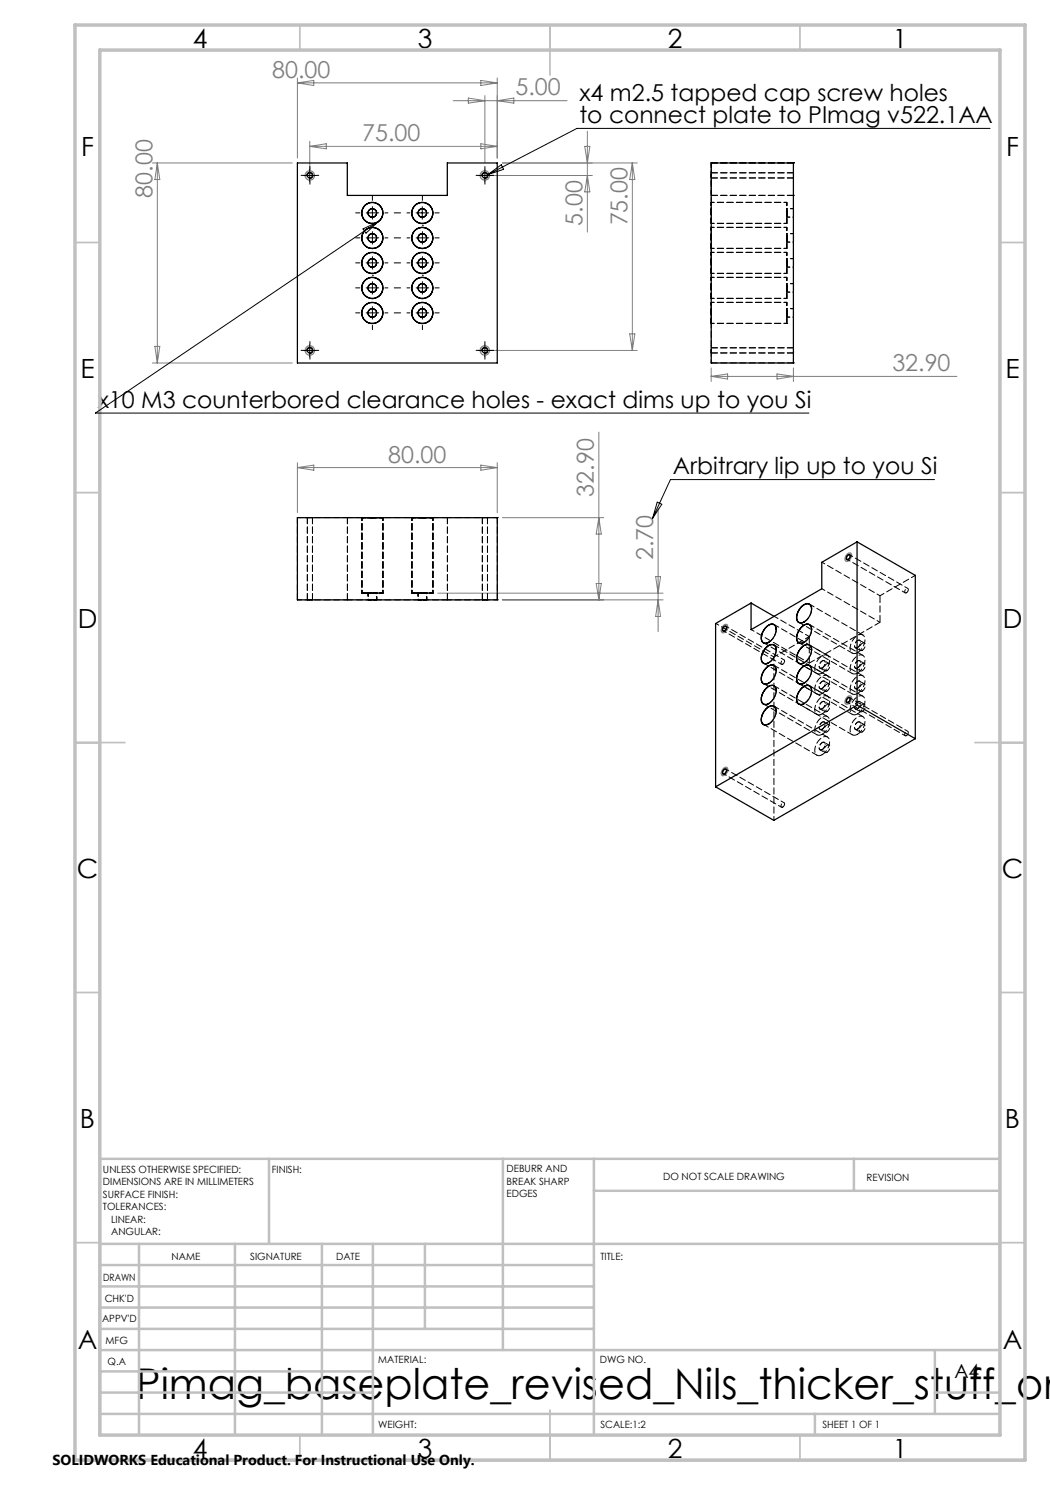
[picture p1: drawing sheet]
<svg xmlns="http://www.w3.org/2000/svg" width="210mm" height="297mm" viewBox="0 0 210 297" stroke-linecap="round" stroke-linejoin="round" font-family="sans-serif">
<g fill="none" stroke="#808080" stroke-width=".25">
<path d="M169.4 110.9a.52 .52 0 0 1 .8-.3 .52 .52 0 0 1 .1 .8l-.3 .5a.53 .53 0 0 1-.8 .3 .53 .53 0 0 1-.1-.8zM144.6 125.2a.56 .56 0 0 1 .8-.3 .56 .56 0 0 1 .1 .9l-.3 .4a.53 .53 0 0 1-.7 .3 .53 .53 0 0 1-.2-.8zM169.4 139.4a.52 .52 0 0 1 .8-.2 .52 .52 0 0 1 .1 .8l-.3 .5a.53 .53 0 0 1-.8 .3 .53 .53 0 0 1-.1-.8zM144.7 153.6h.2a.49 .49 0 0 1 .6 0 .49 .49 0 0 1 0 .7l-.3 .5a.55 .55 0 0 1-.8 .3 .55 .55 0 0 1 0-.9z"/>
<circle cx="62" cy="35.1" r=".94"/>
<circle cx="97" cy="35.1" r=".94"/>
<circle cx="62" cy="70.1" r=".94"/>
<circle cx="97" cy="70.1" r=".94"/>
</g>
<g fill="none" stroke="#000" stroke-width=".2">
<path d="M60.7 35.1h2.5M61.3 35.2a.63 .63 0 0 1 .6-.7 .63 .63 0 0 1 .7 .6 .63 .63 0 0 1-.8 .6M61.9 33.8v2.5M95.7 35.1h2.5M96.4 35.2a.62 .62 0 0 1 .6-.7 .62 .62 0 0 1 .6 .7 .62 .62 0 0 1-.8 .5M97 33.8v2.5M97.6 34.9l2.7-2 .4 1zM198 25.7h-82.6l-17.8 9.2M72.6 45.8l3-1.5-2.4 2.3zM75.6 44.3l-56.5 38.3h142.7M83.2 42.6h2.5M84.5 41.3v2.5"/>
<path d="M60.7 70.1h2.5M61.3 70.3a.63 .63 0 0 1 .6-.9 .63 .63 0 0 1 .7 .7 .63 .63 0 0 1-.8 .6M61.9 68.9v2.4M95.7 70.1h2.5M96.4 70.3a.63 .63 0 0 1 .5-.8 .63 .63 0 0 1 .7 .7 .63 .63 0 0 1-.8 .5M97 68.9v2.4M186.9 95.9h-52.8l-3.6 7.7M131.4 100.4l1 .5-1.9 2.7zM169.6 110.9a.33 .33 0 0 1 .5 .1 .33 .33 0 0 1-.1 .4l-.1 .3a.4 .4 0 0 1-.6 .2 .4 .4 0 0 1 0-.6zM144.9 125.2a.36 .36 0 0 1 .5 .1 .36 .36 0 0 1-.2 .5v.1a.41 .41 0 0 1-.6 .3 .41 .41 0 0 1 0-.6zM169.5 139.7l.1-.2a.33 .33 0 0 1 .5 .1 .33 .33 0 0 1-.1 .4l-.1 .2a.39 .39 0 0 1-.5 .4 .39 .39 0 0 1-.1-.7zM144.7 153.9l.2-.1a.36 .36 0 0 1 .5 .1 .36 .36 0 0 1-.2 .5l-.2 .4a.35 .35 0 0 1-.5 0 .35 .35 0 0 1 0-.6z"/>
</g>
<g fill="none" stroke="#c0c0c0" stroke-width=".35">
<path d="M60 5v5M110 5v10M160 5v5M15 48.5h5M200 48.5h5M15 98.5h5M200 98.5h5M15 148.5h10M195 148.5h10M15 198.5h5M200 198.5h5M15 248.5h5"/>
<path d="M200 248.5h5M60 287v5M110 282v10M160 287v5"/>
</g>
<g fill="none" stroke="#c0c0c0" stroke-width=".5">
<path d="M53.8 231.8v17M100.6 231.8v38.2M118.8 231.8v55.2M118.8 238.2h81.2M170.8 231.8v6.4M200 231.8h-180v55.2M20 248.8h180M20 257.3h98.8M20 253h98.8M27.8 248.8v38.2M47 248.8v38.2M64.4 248.8v38.2"/>
<path d="M74.6 248.8v38.2M85 248.8v17M20 265.8h98.8M20 261.5h98.8M20 278.5h54.6M20 274.3h54.6M20 270h180M187 278.5h13M187 270v12.8M20 282.8h180M163 282.8v4.2"/>
</g>
<path d="M15 5h190v287h-190zM20 10h180v277h-180z" fill="none" stroke="#c0c0c0" stroke-width=".7"/>
<g fill="none" stroke="#808080" stroke-width=".2">
<path d="M59.5 15.6v16M59.5 16.6l3.3-.5v1zM59.5 16.6h39.9M93.7 19.6l3.3 .5-3.3 .5zM96.2 16.1l3.2 .5-3.2 .5zM97 19.1v13.2M99.4 15.6v16M30.5 32.6h28M31.5 32.6l.5 3.3h-1zM31.5 32.6v40M61.9 28.3v5.8M61.9 29.3h37.5"/>
<path d="M61.9 29.3l3.4-.6v1.1zM90.6 20.1h22.8M96.2 28.7l3.2 .6-3.2 .5zM98 35.1h20.5M99.4 20.1l3.4-.5v1zM116.9 29.3h1.1l-.5 3.3zM117.5 26.2v20.2M117.5 35.1l.5 3.3h-1.1zM126.5 32.6v37.5M126.5 32.6l.5 3.3h-1.1zM127.5 32.6h-27M30.5 72.6h28"/>
<path d="M31 69.3h1l-.5 3.3zM98 70.1h29.5M125.9 66.8h1.1l-.5 3.3zM142.2 73.6v2.7M142.2 75.3h49.2M142.2 75.3l3.3-.5v1zM155.4 74.8l3.3 .5-3.3 .5zM158.7 73.6v2.7M59.5 92.5v10M59.5 93.5h39.9M59.5 93.5l3.3-.5v1zM96.2 93l3.2 .5-3.2 .5z"/>
<path d="M99.4 92.5v10M119.8 86.4v33.6M87.6 118.6h45M100.5 103.5h20.3M100.5 120h32.1M119.2 116.7h1.1l-.5 3.3zM119.8 103.5l.5 3.3h-1.1zM131.1 115.3h1l-.5 3.3zM131.6 101.7v24.6M131.6 120l.5 3.3h-1z"/>
</g>
<g fill="none" stroke="#000" stroke-width=".2" stroke-dasharray="15.2 1.3 1.3 1.3">
<path d="M60.7 35.1h-.5M62 33.8v-.5M62 36.3v.5M63.2 35.1h.5M95.7 35.1h-.5M97 33.8v-.5M97 36.3v.5M98.2 35.1h.5M72 42.6h-.9M72 47.6h-.9M72 52.6h-.9M72 57.6h-.9"/>
<path d="M74.5 42.6v-1.3M74.5 42.6h-1.3M74.5 42.6v1.2M74.5 42.6h1.2M74.5 40.1v-.9M74.5 47.6v-1.3M74.5 47.6h-1.3M74.5 47.6v1.2M74.5 47.6h1.2M74.5 52.6v-1.3M74.5 52.6h-1.3M74.5 52.6v1.2"/>
<path d="M74.5 52.6h1.2M74.5 57.6v-1.3M74.5 57.6h-1.3M74.5 57.6v1.2M74.5 57.6h1.2M74.5 45.1h.1M74.5 55.1h.1M84.5 40.1v-.9M84.5 47.6v-1.3M84.5 47.6h-1.3M84.5 47.6v1.2M84.5 47.6h1.2"/>
<path d="M84.5 52.6v-1.3M84.5 52.6h-1.3M84.5 52.6v1.2M84.5 52.6h1.2M84.5 57.6v-1.3M84.5 57.6h-1.3M84.5 57.6v1.2M84.5 57.6h1.2M84.5 45.1h.1M84.5 55.1h.1M87 42.6h.8M87 47.6h.8"/>
<path d="M87 52.6h.8M87 57.6h.8M60.7 70.1h-.5M62 68.8v-.5M62 71.3v.5M63.2 70.1h.5M72 62.6h-.9M74.5 62.6v-1.3M74.5 62.6h-1.3M74.5 62.6v1.2M74.5 62.6h1.2M74.5 65.1v.8"/>
<path d="M84.5 62.6v-1.3M84.5 62.6h-1.3M84.5 62.6v1.2M84.5 62.6h1.2M84.5 65.1v.8M87 62.6h.8M95.7 70.1h-.5M97 68.8v-.5M97 71.3v.5M98.2 70.1h.5"/>
</g>
<path d="M77 42.6h5M77 47.6h5M77 52.6h5M77 57.6h5M77 62.6h5" fill="none" stroke="#000" stroke-width=".2" stroke-dasharray="15.2 1.3 1.3 1.3" stroke-dashoffset="14.6"/>
<g fill="none" stroke="#000" stroke-width=".25">
<path d="M59.5 32.6h10v6.5h20v-6.5h9.9v40h-39.9zM142.2 32.6h16.5v40h-16.5zM59.5 103.5h39.9v16.5h-39.9zM169.5 111.1a.31 .31 0 0 1 .5 0 .31 .31 0 0 1-.1 .4 .32 .32 0 0 1-.3 .4 .32 .32 0 0 1-.3-.3zM171.4 108.4l-7 4.1v5.3l-14.2 8.1v-5.3M171.4 108.4v32.6M171.4 108.4l11.7 6.7v32.6M144.7 125.5a.31 .31 0 0 1 .5-.2 .31 .31 0 0 1 0 .5 .32 .32 0 0 1-.3 .4 .32 .32 0 0 1-.4-.3zM150.2 120.6l-7.1 4.1v32.7M150.2 120.6l4.6 2.7M153 125.6a1.35 1.35 0 0 1 2-.5 2.73 2.73 0 0 1-2 3.6 1.22 1.22 0 0 1-.6-1.8zM153 129.7a1.35 1.35 0 0 1 2-.5 2.73 2.73 0 0 1-2 3.5 1.22 1.22 0 0 1-.6-1.7z"/>
<path d="M153.2 137.7a1.11 1.11 0 0 1 1.9-.2 2.77 2.77 0 0 1-2.1 3.4 1.22 1.22 0 0 1-.6-1.8zM153.4 133.4a1 1 0 0 1 1.8 .3 2.88 2.88 0 0 1-2.2 3.1 1.22 1.22 0 0 1-.6-1.7l.5-1.1zM155.2 138.1a.95 .95 0 0 0-.6-1 .95 .95 0 0 0-1.1 .4 2.59 2.59 0 0 0-1 3.1l.5 .3 .7-.2M155.2 134.1a.95 .95 0 0 0-.6-1.1 .95 .95 0 0 0-1.1 .4 2.65 2.65 0 0 0-1 3.2l.6 .2 .6-.2M155.2 130a.95 .95 0 0 0-.6-1.1 .95 .95 0 0 0-1.1 .4 2.65 2.65 0 0 0-1 3.2l.5 .2 .7-.2M155.2 125.9a.92 .92 0 0 0-.5-1 .92 .92 0 0 0-1.1 .2 2.84 2.84 0 0 0-1.1 3.3l.5 .3 .7-.3M160.3 121.3a1.15 1.15 0 0 1 1.9-.1 2.91 2.91 0 0 1-2 3.4 1.25 1.25 0 0 1-.7-2zM160.3 125.4a1.36 1.36 0 0 1 1.7-.4 2.57 2.57 0 0 1-1 3.3 .98 .98 0 0 1-1.2 .3 .98 .98 0 0 1-.5-1.2 3.5 3.5 0 0 1 1-2zM160.3 129.5a1.11 1.11 0 0 1 1.9-.1 2.8 2.8 0 0 1-2.2 3.3 1.49 1.49 0 0 1-.4-2.2zM160.3 133.6a1.13 1.13 0 0 1 1.9-.1 2.81 2.81 0 0 1-2.2 3.3 1.3 1.3 0 0 1-.5-2zM160.3 137.7a1.15 1.15 0 0 1 1.9-.2 2.91 2.91 0 0 1-2 3.4 1.25 1.25 0 0 1-.7-2zM162.3 138.1a.93 .93 0 0 0-.5-1 .93 .93 0 0 0-1.1 .2 2.73 2.73 0 0 0-1.1 3.3l.4 .3 .8-.2"/>
<path d="M162.3 134.1a.98 .98 0 0 0-.6-1.1 .98 .98 0 0 0-1.2 .4 2.69 2.69 0 0 0-.9 3.2l.6 .2 .6-.2M162.3 130a.98 .98 0 0 0-.6-1.1 .98 .98 0 0 0-1.2 .4 2.69 2.69 0 0 0-.9 3.2l.4 .2 .8-.2M162.3 125.9a.93 .93 0 0 0-.5-1 .93 .93 0 0 0-1.1 .2 2.73 2.73 0 0 0-1.1 3.3l.4 .3 .8-.2M162.3 121.8a.93 .93 0 0 0-.5-1 .93 .93 0 0 0-1.1 .2 2.75 2.75 0 0 0-1.1 3.4l.4 .2 .8-.2M169.5 139.7a.31 .31 0 0 1 .5 0 .31 .31 0 0 1-.1 .4 .32 .32 0 0 1-.3 .4 .32 .32 0 0 1-.3-.3zM144.7 154.1a.31 .31 0 0 1 .5-.2 .31 .31 0 0 1 0 .5 .32 .32 0 0 1-.3 .4 .32 .32 0 0 1-.4-.4zM153 142a1.35 1.35 0 0 1 2-.5 2.73 2.73 0 0 1-2 3.5 1.22 1.22 0 0 1-.6-1.8zM155.2 142.2a.92 .92 0 0 0-.5-1 .92 .92 0 0 0-1.1 .2 2.84 2.84 0 0 0-1.1 3.3l.5 .3 .7-.2M171.4 141l-28.3 16.4M171.4 141l11.7 6.7M183.1 147.7l-28.3 16.4-11.7-6.7"/>
<circle cx="62" cy="35.1" r=".51"/>
<circle cx="97" cy="35.1" r=".51"/>
<circle cx="74.5" cy="47.6" r="2.11"/>
<circle cx="74.5" cy="42.6" r=".86"/>
<circle cx="74.5" cy="47.6" r=".85"/>
<circle cx="74.5" cy="47.6" r="2.12"/>
<circle cx="74.5" cy="57.6" r="2.12"/>
<circle cx="74.5" cy="42.6" r="2.11"/>
<circle cx="74.5" cy="52.6" r="2.12"/>
<circle cx="74.5" cy="47.6" r=".87"/>
<circle cx="74.5" cy="57.6" r=".86"/>
<circle cx="74.5" cy="52.6" r=".86"/>
<circle cx="84.5" cy="42.6" r=".86"/>
<circle cx="84.5" cy="47.6" r=".85"/>
<circle cx="84.5" cy="42.6" r="2.11"/>
<circle cx="84.5" cy="47.6" r="2.12"/>
<circle cx="84.5" cy="57.6" r="2.12"/>
<circle cx="84.5" cy="52.6" r="2.12"/>
<circle cx="84.5" cy="47.6" r=".87"/>
<circle cx="84.5" cy="52.6" r=".86"/>
<circle cx="84.5" cy="57.6" r=".86"/>
<circle cx="84.5" cy="47.6" r="2.11"/>
<circle cx="62" cy="70.1" r=".52"/>
<circle cx="74.5" cy="62.6" r=".85"/>
<circle cx="74.5" cy="62.6" r="2.12"/>
<circle cx="74.5" cy="62.6" r=".86"/>
<circle cx="84.5" cy="62.6" r=".85"/>
<circle cx="84.5" cy="62.6" r="2.12"/>
<circle cx="84.5" cy="62.6" r=".86"/>
<circle cx="97" cy="70.1" r=".52"/>
</g>
<g fill="none" stroke="#000" stroke-width=".2" stroke-dasharray="1.3 .6">
<path d="M142.3 39.1h16.4M142.3 32.6h16.4M142.3 35.6h16.4M142.3 32.6h.1M142.3 39.1h.1M158.7 32.6h.1M158.7 39.1h.1M158.7 32.6h-16.4M158.7 39.1h-16.4M158.7 34.6h-16.4M142.3 59.7h.1M142.3 54.7h.1"/>
<path d="M142.3 49.7h.1M142.3 44.7h.1M142.3 55.5h.1M142.3 50.5h.1M142.3 45.5h.1M142.3 40.5h.1M157.4 58.4h.1M157.4 53.4h.1M157.4 48.4h.1M157.4 43.4h.1M157.4 56.7h.1M157.4 51.7h.1"/>
<path d="M157.4 46.7h.1M157.4 41.7h.1M142.3 72.6h16.4M142.3 70.6h16.4M142.3 64.7h.1M142.3 72.6h.1M142.3 60.5h.1M157.4 64.7h.1M157.4 63.4h.1M157.4 61.7h.1M158.7 72.6h.1M158.7 69.6h-16.4"/>
<path d="M59.5 120h.1M59.5 103.5h.1M59.5 103.5v16.5M61.5 103.5v16.5M62.5 120v-16.5M69.5 103.5h.1M69.5 120h.1M69.5 120v-16.5M72.4 103.5h.1M73.6 118.6h.1M75.3 118.6h.1M76.6 103.5h.1"/>
<path d="M82.4 103.5h.1M83.6 118.6h.1M85.3 118.6h.1M86.6 103.5h.1M89.5 103.5h.1M89.5 120h.1M89.5 103.5v16.5M96.5 103.5v16.5M97.5 120v-16.5M99.5 103.5v16.5M99.5 120h.1M99.5 103.5h.1"/>
<path d="M153.8 136.6h.1M153.8 132.5h.1M153.8 128.4h.1M153.8 136.6a3.3 3.3 0 0 0 1.5-2.6M153.8 132.5a3.3 3.3 0 0 0 1.5-2.5M153.8 128.4a3.3 3.3 0 0 0 1.5-2.5M155.3 138.1h.1M155.3 134h.1M155.3 130v-.1M155.3 125.9h.1M160.8 136.6h.1M160.8 132.5h.1"/>
<path d="M160.8 128.4h.1M160.8 124.4h.1M160.8 136.6a3.3 3.3 0 0 0 1.5-2.6M160.8 132.5a3.3 3.3 0 0 0 1.5-2.5M160.8 128.4a3.3 3.3 0 0 0 1.5-2.5M160.8 124.4a3.3 3.3 0 0 0 1.5-2.6M162.3 138.1h.1M162.3 134h.1M162.3 130v-.1M162.3 125.9h.1M162.3 121.8h.1M164.4 137.7h.1"/>
<path d="M164.4 133.6h.1M165 136.6h.1M165 132.5h.1M171.5 137.7h.1M171.5 133.6h.1M171.5 129.5h.1M172.1 136.6h.1M172.1 132.5h.1M172.1 128.5h.1M153.8 144.8h.1M153.8 140.7h.1M153.8 144.8a3.3 3.3 0 0 0 1.5-2.6"/>
<path d="M153.8 140.7a3.3 3.3 0 0 0 1.5-2.6M155.3 142.2h.1M160.8 140.7h.1M160.8 140.7a3.3 3.3 0 0 0 1.5-2.6M164.4 149.9h.1M164.4 145.8h.1M164.4 141.8h.1M165 148.9h.1M165 144.8h.1M165 140.7h.1M171.5 145.8h.1M171.5 141.8h.1"/>
<path d="M172.1 144.8h.1M172.1 140.7h.1"/>
</g>
<g fill="none" stroke="#000" stroke-width=".2" stroke-dasharray="1.3 .6" stroke-dashoffset=".6">
<path d="M142.3 35.6v-1v1M142.3 32.6v40M158.7 35.6v-1v1M158.7 32.6v40M142.3 70.6v-1v1M158.7 70.6v-1v1M62 103.5h.5h-1h.5M62 120h.5h-1h.5M97 103.5h.5h-1h.5M97 120h.5h-1h.5M164.4 117.7l11.6 6.8M164.4 112.4l11.6 6.7"/>
<path d="M169.4 111.9l11.6 6.7M181.6 117.7l-11.7-6.7M143.2 124.7l11.6 6.7M144.7 126.1l11.6 6.8M156.8 132l-11.6-6.7M161.9 132.6l-11.7-6.7M144.7 154.7l11.6 6.7M169.4 140.4l11.6 6.8M181.6 146.3l-11.7-6.8M156.8 160.6l-11.6-6.8"/>
</g>
<g fill="none" stroke="#000" stroke-width=".2" stroke-dasharray="1.3 .6" stroke-dashoffset=".2">
<path d="M142.3 39.1v-6.5M158.7 39.1v-6.5M142.3 59.7v-4.2v4.2M142.3 54.7v-4.2v4.2M142.3 49.7v-4.2v4.2M142.3 44.7v-4.2v4.2M157.4 59.7v-4.2v4.2M157.4 54.7v-4.2v4.2M157.4 49.7v-4.2v4.2M157.4 44.7v-4.2v4.2M142.3 64.7v-4.2v4.2M157.4 64.7v-4.2v4.2"/>
<path d="M69.5 103.5h20M74.2 103.5h2.4h-4.2h1.8M74.2 118.6h2.4h-4.2h1.8M74.5 103.5h2.1h-4.2h2.1M74.5 118.6h2.1h-4.2h2.1M84.2 103.5h2.4h-4.2h1.8M84.2 118.6h2.4h-4.2h1.8M84.5 103.5h2.1h-4.2h2.1M84.5 118.6h2.1h-4.2h2.1M89.5 120h-20M152.7 136.7l10.7 6.2M152.7 132.6l10.7 6.2"/>
<path d="M152.7 128.5l10.7 6.2M159.8 136.7l10.7 6.2M159.8 132.6l10.7 6.2M159.8 128.5l10.7 6.2M159.8 124.5l10.7 6.1M165.5 139.2l-10.7-6.1M165.5 135.2l-10.7-6.2M165.5 131.1l-10.7-6.2M172.6 139.2l-10.7-6.1M172.6 135.2l-10.7-6.2M172.6 131.1l-10.7-6.2M172.6 127l-10.7-6.2"/>
<path d="M152.7 144.9l10.7 6.1M152.7 140.8l10.7 6.2M159.8 140.8l10.7 6.2M165.5 147.4l-10.7-6.2M165.5 143.3l-10.7-6.1M172.6 143.3l-10.7-6.1"/>
</g>
<g fill="none" stroke="#000" stroke-width=".2" stroke-dasharray="1.3 .6" stroke-dashoffset="-.1">
<path d="M157.4 58.4v-1.7v1.7M157.4 53.4v-1.7v1.7M157.4 48.4v-1.7v1.7M157.4 43.4v-1.7v1.7M158.7 58.4v-1.7v1.7M158.7 53.4v-1.7v1.7M158.7 48.4v-1.7v1.7M158.7 43.4v-1.7v1.7M157.4 63.4v-1.7v1.7M158.7 63.4v-1.7v1.7M74.3 118.6h1h-1.7h.7M74.5 118.6h.8h-1.7h.9"/>
<path d="M74.5 120h.8h-1.7h.9M84.3 118.6h1h-1.7h.7M84.5 118.6h.8h-1.7h.9M84.5 120h.8h-1.7h.9M161.9 132.6v-5.3M176 124.5v-5.4"/>
</g>
<g fill="none" stroke="#000" stroke-width=".2" stroke-dasharray="1.3 .6" stroke-dashoffset=".3">
<path d="M142.3 59.7v-4.2v4.2M142.3 54.7v-4.2v4.2M142.3 49.7v-4.2v4.2M142.3 44.7v-4.2v4.2M157.4 59.7v-4.2v4.2M157.4 54.7v-4.2v4.2M157.4 49.7v-4.2v4.2M157.4 44.7v-4.2v4.2M142.3 64.7v-4.2v4.2M157.4 64.7v-4.2v4.2M181.3 118.5a.47 .47 0 0 0 .4-.4 .47 .47 0 0 0-.3-.4 .5 .5 0 0 0-.4 .4 .5 .5 0 0 0 .2 .5l.1-.1M156.6 132.8a.47 .47 0 0 0 .3-.4 .47 .47 0 0 0-.2-.4 .5 .5 0 0 0-.5 .3 .5 .5 0 0 0 .3 .6l.1-.1"/>
<path d="M181.3 147.1a.47 .47 0 0 0 .4-.4 .47 .47 0 0 0-.3-.5 .5 .5 0 0 0-.4 .4 .5 .5 0 0 0 .2 .6l.1-.1M156.6 161.4a.47 .47 0 0 0 .3-.4 .47 .47 0 0 0-.2-.5 .5 .5 0 0 0-.5 .4 .5 .5 0 0 0 .3 .6l.1-.1"/>
</g>
<g fill="none" stroke="#000" stroke-width=".2" stroke-dasharray="1.3 .6" stroke-dashoffset=".7">
<path d="M142.3 59.7h15.1M142.3 54.7h15.1M142.3 49.7h15.1M142.3 44.7h15.1M157.4 55.5h-15.1M157.4 50.5h-15.1M157.4 45.5h-15.1M157.4 40.5h-15.1M157.4 58.4h1.3M157.4 53.4h1.3M157.4 48.4h1.3M157.4 43.4h1.3"/>
<path d="M158.7 56.7h-1.3M158.7 51.7h-1.3M158.7 46.7h-1.3M158.7 41.7h-1.3M142.3 64.7h15.1M157.4 60.5h-15.1M157.4 63.4h1.3M158.7 61.7h-1.3M72.4 103.5v15.1M73.6 118.6v1.4M75.3 120v-1.4M76.6 118.6v-15.1"/>
<path d="M82.4 103.5v15.1M83.6 118.6v1.4M85.3 120v-1.4M86.6 118.6v-15.1"/>
</g>
<g fill="none" stroke="#000" stroke-width=".2" stroke-dasharray="1.3 .6" stroke-dashoffset=".4">
<path d="M69.5 103.5h-10M69.5 120h-10M99.5 103.5h-10M99.5 120h-10M183.1 115.1l-7.1 4M161.9 127.3l-7.1-4M161.9 127.3l-7.1 4.1M164.4 137.7a.9 .9 0 0 0 .4-1.5 .99 .99 0 0 0-.7 1.5h.3M164.4 133.6a.9 .9 0 0 0 .4-1.5 .99 .99 0 0 0-.7 1.6l.3-.1M164.4 137.7a.84 .84 0 0 0 .3-1.5 1 1 0 0 0-.6 1.5h.3M164.4 133.6a.84 .84 0 0 0 .3-1.5 1 1 0 0 0-.6 1.6l.3-.1M165.4 138.2a.84 .84 0 0 0 .3-1.5 1 1 0 0 0-.7 1.6l.4-.1"/>
<path d="M165.4 134.1a.84 .84 0 0 0 .3-1.4 1 1 0 0 0-.7 1.5l.4-.1M171.5 137.7a.9 .9 0 0 0 .3-1.5 .99 .99 0 0 0-.7 1.5h.4M171.5 133.6a.9 .9 0 0 0 .3-1.5 .99 .99 0 0 0-.7 1.6l.4-.1M171.5 129.5a.9 .9 0 0 0 .3-1.5 .99 .99 0 0 0-.7 1.6l.4-.1M171.5 137.7a.84 .84 0 0 0 .3-1.5 1 1 0 0 0-.7 1.5h.4M171.5 133.6a.84 .84 0 0 0 .3-1.5 1 1 0 0 0-.7 1.6l.4-.1M171.5 129.5a.84 .84 0 0 0 .3-1.5 1 1 0 0 0-.7 1.6l.4-.1M172.5 138.2a.84 .84 0 0 0 .2-1.5 1 1 0 0 0-.6 1.6l.4-.1M172.5 134.1a.84 .84 0 0 0 .2-1.4 1 1 0 0 0-.6 1.5l.4-.1M172.5 130a.84 .84 0 0 0 .2-1.4 1 1 0 0 0-.6 1.5l.4-.1M164.4 149.9a.9 .9 0 0 0 .4-1.5 .99 .99 0 0 0-.7 1.6l.3-.1M164.4 145.8a.9 .9 0 0 0 .4-1.4 .99 .99 0 0 0-.7 1.5l.3-.1"/>
<path d="M164.4 141.8a.9 .9 0 0 0 .4-1.5 .99 .99 0 0 0-.7 1.5h.3M164.4 149.9a.84 .84 0 0 0 .3-1.5 1 1 0 0 0-.6 1.6l.3-.1M164.4 145.8a.84 .84 0 0 0 .3-1.4 1 1 0 0 0-.6 1.5l.3-.1M164.4 141.8a.84 .84 0 0 0 .3-1.5 1 1 0 0 0-.6 1.5h.3M165.4 150.5a.84 .84 0 0 0 .3-1.5 1 1 0 0 0-.7 1.5h.4M165.4 146.4a.84 .84 0 0 0 .3-1.5 1 1 0 0 0-.7 1.5h.4M165.4 142.3a.84 .84 0 0 0 .3-1.5 1 1 0 0 0-.7 1.6l.4-.1M171.5 145.8a.9 .9 0 0 0 .3-1.4 .99 .99 0 0 0-.7 1.5l.4-.1M171.5 141.8a.9 .9 0 0 0 .3-1.5 .99 .99 0 0 0-.7 1.5h.4M171.5 145.8a.84 .84 0 0 0 .3-1.4 1 1 0 0 0-.7 1.5l.4-.1M171.5 141.8a.84 .84 0 0 0 .3-1.5 1 1 0 0 0-.7 1.5h.4M172.5 146.4a.84 .84 0 0 0 .2-1.5 1 1 0 0 0-.6 1.5h.4"/>
<path d="M172.5 142.3a.84 .84 0 0 0 .2-1.5 1 1 0 0 0-.6 1.6l.4-.1"/>
</g>
<path d="M164.4 138.7a2.87 2.87 0 0 0 1.3-3.3 1.16 1.16 0 0 0-1.8 .3 2.36 2.36 0 0 0-.6 3.1l.5 .1 .6-.2M164.4 134.6a2.87 2.87 0 0 0 1.3-3.3 1.16 1.16 0 0 0-1.8 .3 2.36 2.36 0 0 0-.6 3.1l.5 .1 .6-.2M171.5 138.7a2.87 2.87 0 0 0 1.3-3.3 1.16 1.16 0 0 0-1.8 .3 2.36 2.36 0 0 0-.6 3.1l.5 .1 .6-.2M171.5 134.6a2.87 2.87 0 0 0 1.3-3.3 1.16 1.16 0 0 0-1.8 .3 2.36 2.36 0 0 0-.6 3.1l.5 .1 .6-.2M171.5 130.5a2.87 2.87 0 0 0 1.3-3.3 1.16 1.16 0 0 0-1.8 .3 2.36 2.36 0 0 0-.6 3.1l.5 .1 .6-.2M176 124.5l-14.1 8.1M164.4 150.9a2.87 2.87 0 0 0 1.3-3.3 1.16 1.16 0 0 0-1.8 .3 2.36 2.36 0 0 0-.6 3.1l.5 .1 .6-.2M164.4 146.8a2.87 2.87 0 0 0 1.3-3.3 1.16 1.16 0 0 0-1.8 .3 2.36 2.36 0 0 0-.6 3.1l.5 .2 .6-.3M164.4 142.8a2.87 2.87 0 0 0 1.3-3.3 1.16 1.16 0 0 0-1.8 .2 2.36 2.36 0 0 0-.6 3.1l.5 .2 .6-.2M171.5 146.9a2.87 2.87 0 0 0 1.3-3.4 1.16 1.16 0 0 0-1.8 .3 2.36 2.36 0 0 0-.6 3.1l.5 .2 .6-.2M171.5 142.8a2.87 2.87 0 0 0 1.3-3.3 1.16 1.16 0 0 0-1.8 .2 2.36 2.36 0 0 0-.6 3.1l.5 .2 .6-.2" fill="none" stroke="#000" stroke-width=".2" stroke-dasharray="1.3 .6" stroke-dashoffset=".1"/>
<g fill="none" stroke="#000" stroke-width=".2" stroke-dasharray="1.3 .6" stroke-dashoffset=".5">
<path d="M154.8 131.4v32.7M164 137.7l1 .6M164 133.6l1 .6M165.8 136.8l-.9-.6M165.8 132.7l-.9-.5M171.1 137.7l.9 .6M171.1 133.6l.9 .6M171.1 129.5l.9 .6M172.9 136.8l-1-.6M172.9 132.7l-1-.5M172.9 128.6l-1-.5M164 150l1 .5"/>
<path d="M164 145.9l1 .5M164 141.8l1 .5M165.8 149l-.9-.5M165.8 144.9l-.9-.5M165.8 140.9l-.9-.6M171.1 145.9l.9 .5M171.1 141.8l.9 .5M172.9 145l-1-.6M172.9 140.9l-1-.6"/>
</g>
<text font-size="8.5" x="27.2" y="279.7">Pimag_baseplate_revised_Nils_thicker_stuff_on</text>
<g font-size="5.3">
<text x="38.5" y="9.5">4</text>
<text x="83.5" y="9.5">3</text>
<text x="133.6" y="9.5">2</text>
<text x="178.6" y="9.5">1</text>
<text x="16.2" y="31.3">F</text>
<text x="201.2" y="31.3">F</text>
<text x="16.1" y="75.5">E</text>
<text x="201.1" y="75.5">E</text>
<text x="15.5" y="125.5">D</text>
<text x="200.5" y="125.5">D</text>
<text x="15.4" y="175.5">C</text>
<text x="200.4" y="175.5">C</text>
<text x="16" y="225.5">B</text>
<text x="201" y="225.5">B</text>
<text x="15.5" y="269.8">A</text>
<text x="200.5" y="269.8">A</text>
<text x="38.5" y="291.5">4</text>
<text x="83.5" y="291.5">3</text>
<text x="133.6" y="291.5">2</text>
<text x="178.6" y="291.5">1</text>
</g>
<g font-size="4.7" fill="#808080">
<text x="54.4" y="15.6">80.00</text>
<text x="103.1" y="19.1">5.00</text>
<text x="72.5" y="28.2">75.00</text>
<text x="30.5" y="39.5" transform="rotate(-90 30.5 39.5)">80.00</text>
<text x="116.5" y="45.1" transform="rotate(-90 116.5 45.1)">5.00</text>
<text x="125.5" y="45.1" transform="rotate(-90 125.5 45.1)">75.00</text>
<text x="178.5" y="74.3">32.90</text>
<text x="77.7" y="92.5">80.00</text>
<text x="118.8" y="99.3" transform="rotate(-90 118.8 99.3)">32.90</text>
<text x="130.6" y="112" transform="rotate(-90 130.6 112)">2.70</text>
</g>
<g font-size="4.7">
<text x="115.9" y="20.1">x4 m2.5 tapped cap screw holes</text>
<text x="115.9" y="24.7">to connect plate to PImag v522.1AA</text>
<text x="19.5" y="81.6">x10 M3 counterbored clearance holes - exact dims up to you Si</text>
<text x="134.6" y="94.8">Arbitrary lip up to you Si</text>
</g>
<text font-size="3.9" x="190.9" y="275.5">A4</text>
<text font-size="2.9" x="10.5" y="292.9">SOLIDWORKS Educational Product. For Instructional Use Only.</text>
<g font-size="2">
<text x="20.6" y="234.6">UNLESS OTHERWISE SPECIFIED:</text>
<text x="20.6" y="237.1">DIMENSIONS ARE IN MILLIMETERS</text>
<text x="20.6" y="239.6">SURFACE FINISH:</text>
<text x="54.4" y="234.6">FINISH:</text>
<text x="101.3" y="234.5">DEBURR AND</text>
<text x="101.3" y="237">BREAK SHARP</text>
<text x="101.3" y="239.5">EDGES</text>
<text x="132.6" y="236">DO NOT SCALE DRAWING</text>
<text x="173.3" y="236.2">REVISION</text>
<text x="20.6" y="242.1">TOLERANCES:</text>
<text x="22.2" y="244.6">LINEAR:</text>
<text x="22.2" y="247.1">ANGULAR:</text>
<text x="34.3" y="252">NAME</text>
<text x="50" y="251.9">SIGNATURE</text>
<text x="67.2" y="251.9">DATE</text>
<text x="120.1" y="251.9">TITLE:</text>
<text x="20.6" y="256.1">DRAWN</text>
<text x="20.9" y="260.3">CHK'D</text>
<text x="20.4" y="264.4">APPV'D</text>
<text x="21.1" y="268.8">MFG</text>
<text x="21.5" y="273">Q.A</text>
<text x="75.6" y="272.5">MATERIAL:</text>
<text x="120" y="272.5">DWG NO.</text>
<text x="75.6" y="285.5">WEIGHT:</text>
<text x="120.1" y="285.6">SCALE:1:2</text>
<text x="164.5" y="285.6">SHEET 1 OF 1</text>
</g>
</svg>
